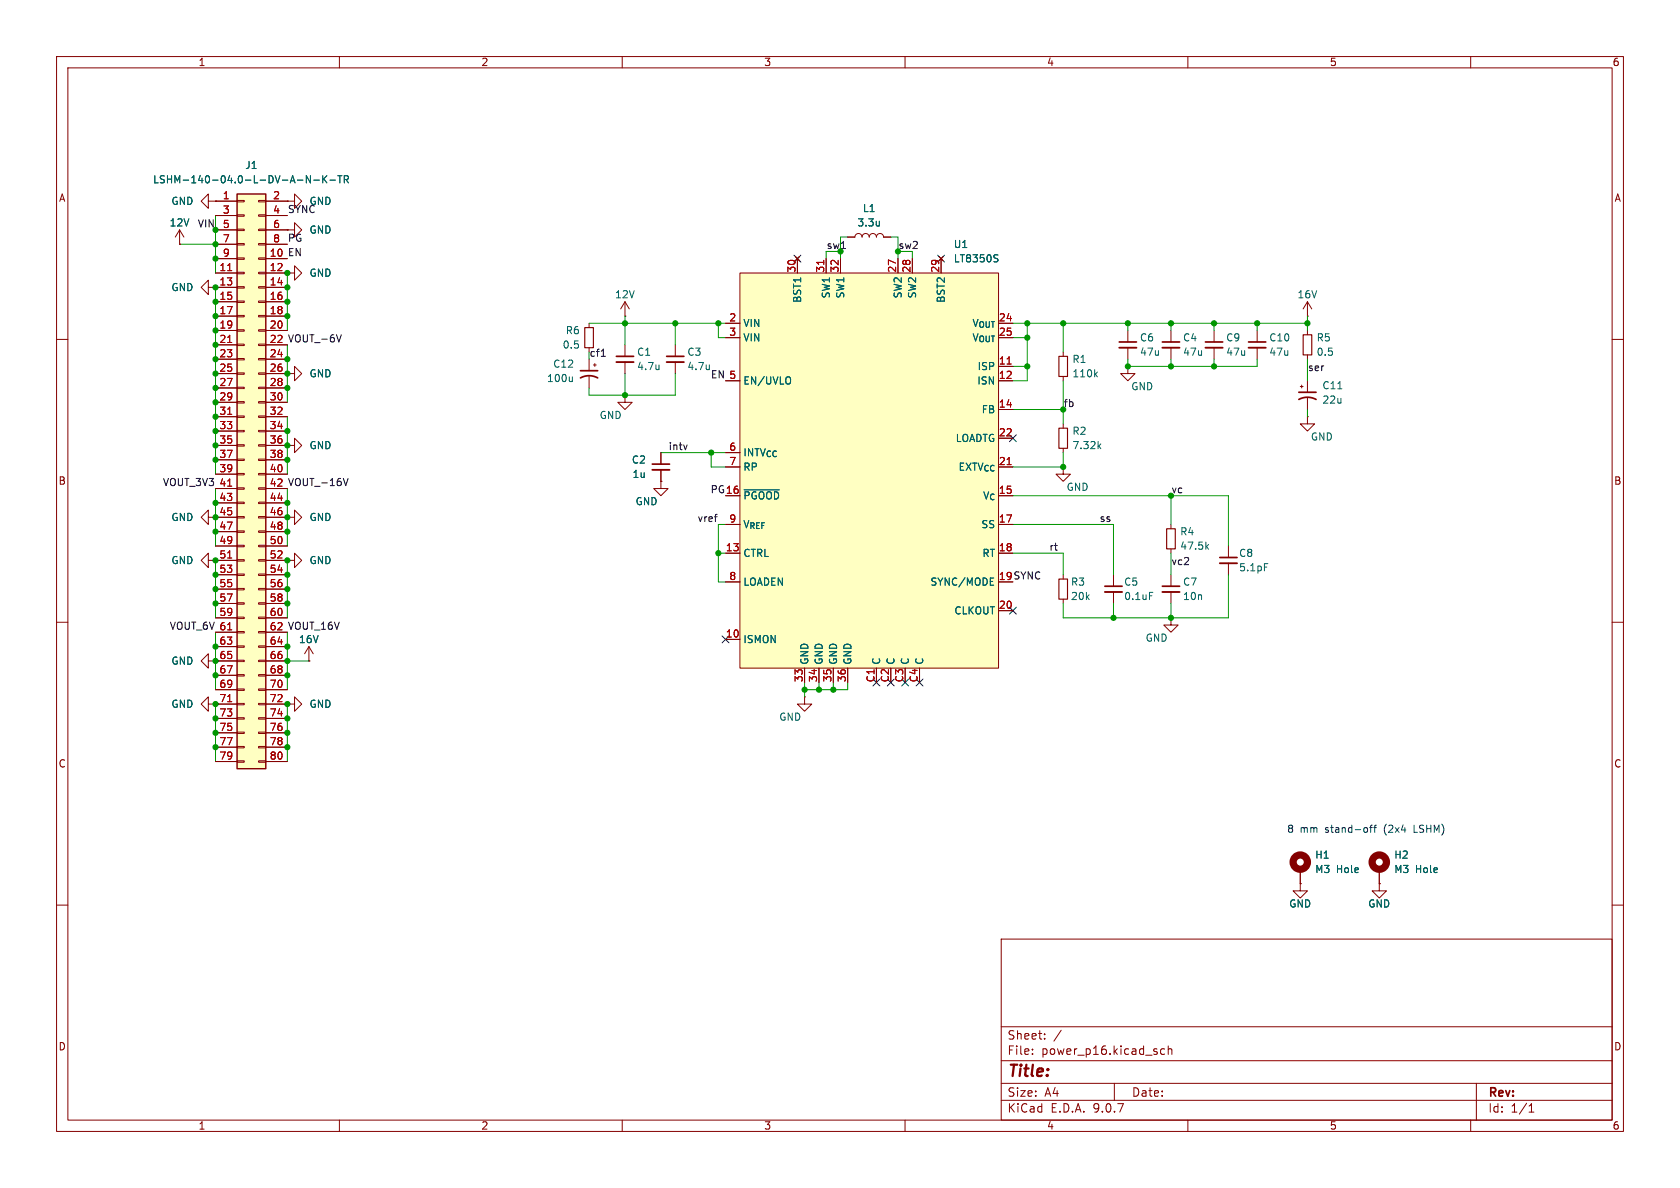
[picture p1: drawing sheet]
<svg xmlns="http://www.w3.org/2000/svg" width="297mm" height="210mm" viewBox="0 0 297 210" stroke-linecap="round" stroke-linejoin="round" font-family="sans-serif">
<g fill="none" stroke="#840000" stroke-width=".18">
<path d="M10 10h277v190h-277zM12 12h273v186h-273zM60 10v2M110 10v2M160 10v2M210 10v2M260 10v2M10 60h2M285 60h2M116.8 85.1v1.3h1.3l-1.3 1.2-1.2-1.2h1.2M116.8 85.1h.1M10 110h2"/>
<path d="M285 110h2M10 160h2M177 166h108v32h-108zM285 160h2M60 198v2M110 198v2M160 198v2M177 194.5h108M177 191.5h108M177 187.5h108M177 181.5h108M182.5 186.3v.1"/>
<path d="M182.5 185.5v.1M184.7 183.6v.1M184.7 182.8v.1M187.6 182.1l-1.3 2M197 191.5v3M205.9 185.5l-.4-.1-.3 .3v.4l.1 .2h.6M206.5 185.5l.2-.1 .4 .1 .1 .9M206.5 184.9v1.5M210 198v2M260 198v2M261 191.5v6.5M270.3 196.6h.9"/>
<path d="M270.3 195.5l.4-.4v1.5"/>
</g>
<path d="M41.9 34.3h5.1v101.6h-5.1z" fill="#ffffc2"/>
<path d="M41.9 34.3h5.1v101.6h-5.1z" fill="none" stroke="#840000" stroke-width=".25"/>
<g fill="none" stroke="#840000" stroke-width=".18">
<path d="M38.1 35.6h3.8M38.1 38.1h3.8M41.9 35.4h1.3v.3h-1.3zM41.9 38h1.3v.2h-1.3zM45.7 35.4h1.3v.3h-1.3zM45.7 38h1.3v.2h-1.3zM47 35.6h3.8M47 38.1h3.8M38.1 40.6h3.8M38.1 43.2h3.8M38.1 45.7h3.8M38.1 48.3h3.8"/>
<path d="M38.1 50.8h3.8M38.1 53.3h3.8M38.1 55.9h3.8M38.1 58.4h3.8M41.9 40.5h1.3v.3h-1.3zM41.9 43.1h1.3v.2h-1.3zM41.9 45.6h1.3v.2h-1.3zM41.9 48.1h1.3v.3h-1.3zM41.9 50.7h1.3v.2h-1.3zM41.9 53.2h1.3v.3h-1.3zM41.9 55.8h1.3v.2h-1.3zM41.9 58.3h1.3v.2h-1.3z"/>
<path d="M45.7 40.5h1.3v.3h-1.3zM45.7 43.1h1.3v.2h-1.3zM45.7 45.6h1.3v.2h-1.3zM45.7 48.1h1.3v.3h-1.3zM45.7 50.7h1.3v.2h-1.3zM45.7 53.2h1.3v.3h-1.3zM45.7 55.8h1.3v.2h-1.3zM45.7 58.3h1.3v.2h-1.3zM47 40.6h3.8M47 43.2h3.8M47 45.7h3.8M47 48.3h3.8"/>
<path d="M47 50.8h3.8M47 53.3h3.8M47 55.9h3.8M47 58.4h3.8M149.9 41.9h1.2a.64 .64 0 0 1 .7-.6 .64 .64 0 0 1 .6 .6 .64 .64 0 0 1 .6-.6 .64 .64 0 0 1 .7 .6 .64 .64 0 0 1 .6-.6 .64 .64 0 0 1 .6 .6 .64 .64 0 0 1 .7-.6 .64 .64 0 0 1 .6 .6h1.3M214.6 58.4v2.1M231.1 55.9h.1M231.1 53.3l-.7 1.3M231.1 53.3l.8 1.3M231.1 53.3v2.6M38.1 61h3.8M38.1 63.5h3.8"/>
<path d="M38.1 66h3.8M38.1 68.6h3.8M38.1 71.1h3.8M38.1 73.7h3.8M38.1 76.2h3.8M38.1 78.7h3.8M41.9 60.8h1.3v.3h-1.3zM41.9 63.4h1.3v.2h-1.3zM41.9 65.9h1.3v.3h-1.3zM41.9 68.5h1.3v.2h-1.3zM41.9 71h1.3v.2h-1.3zM41.9 73.5h1.3v.3h-1.3z"/>
<path d="M41.9 76.1h1.3v.2h-1.3zM41.9 78.6h1.3v.3h-1.3zM45.7 60.8h1.3v.3h-1.3zM45.7 63.4h1.3v.2h-1.3zM45.7 65.9h1.3v.3h-1.3zM45.7 68.5h1.3v.2h-1.3zM45.7 71h1.3v.2h-1.3zM45.7 73.5h1.3v.3h-1.3zM45.7 76.1h1.3v.2h-1.3zM45.7 78.6h1.3v.3h-1.3zM47 61h3.8M47 63.5h3.8"/>
<path d="M47 66h3.8M47 68.6h3.8M47 71.1h3.8M47 73.7h3.8M47 76.2h3.8M47 78.7h3.8M188 74.9v.8M188 79.2v.8M214.6 61.5v2M38.1 81.3h3.8M38.1 83.8h3.8M38.1 86.4h3.8"/>
<path d="M38.1 88.9h3.8M38.1 91.4h3.8M38.1 94h3.8M38.1 96.5h3.8M38.1 99.1h3.8M41.9 81.2h1.3v.2h-1.3zM41.9 83.7h1.3v.2h-1.3zM41.9 86.2h1.3v.3h-1.3zM41.9 88.8h1.3v.2h-1.3zM41.9 91.3h1.3v.3h-1.3zM41.9 93.9h1.3v.2h-1.3zM41.9 96.4h1.3v.2h-1.3z"/>
<path d="M41.9 98.9h1.3v.3h-1.3zM45.7 81.2h1.3v.2h-1.3zM45.7 83.7h1.3v.2h-1.3zM45.7 86.2h1.3v.3h-1.3zM45.7 88.8h1.3v.2h-1.3zM45.7 91.3h1.3v.3h-1.3zM45.7 93.9h1.3v.2h-1.3zM45.7 96.4h1.3v.2h-1.3zM45.7 98.9h1.3v.3h-1.3zM47 81.3h3.8M47 83.8h3.8M47 86.4h3.8"/>
<path d="M47 88.9h3.8M47 91.4h3.8M47 94h3.8M47 96.5h3.8M47 99.1h3.8M50.8 91.4h1.3v-1.2l1.2 1.2-1.2 1.3v-1.3M50.8 91.4h.1M38.1 101.6h3.8M38.1 104.1h3.8M38.1 106.7h3.8M38.1 109.2h3.8M38.1 111.8h3.8"/>
<path d="M38.1 114.3h3.8M38.1 116.8h3.8M38.1 119.4h3.8M41.9 101.5h1.3v.2h-1.3zM41.9 104h1.3v.3h-1.3zM41.9 106.6h1.3v.2h-1.3zM41.9 109.1h1.3v.2h-1.3zM41.9 111.6h1.3v.3h-1.3zM41.9 114.2h1.3v.2h-1.3zM41.9 116.7h1.3v.3h-1.3zM41.9 119.3h1.3v.2h-1.3zM45.7 101.5h1.3v.2h-1.3z"/>
<path d="M45.7 104h1.3v.3h-1.3zM45.7 106.6h1.3v.2h-1.3zM45.7 109.1h1.3v.2h-1.3zM45.7 111.6h1.3v.3h-1.3zM45.7 114.2h1.3v.2h-1.3zM45.7 116.7h1.3v.3h-1.3zM45.7 119.3h1.3v.2h-1.3zM47 101.6h3.8M47 104.1h3.8M47 106.7h3.8M47 109.2h3.8M47 111.8h3.8"/>
<path d="M47 114.3h3.8M47 116.8h3.8M47 119.4h3.8M188 101.6v.8M188 105.9v.8M38.1 121.9h3.8M38.1 124.5h3.8M38.1 127h3.8M38.1 129.5h3.8M38.1 132.1h3.8M38.1 134.6h3.8M41.9 121.8h1.3v.2h-1.3z"/>
<path d="M41.9 124.3h1.3v.3h-1.3zM41.9 126.9h1.3v.2h-1.3zM41.9 129.4h1.3v.3h-1.3zM41.9 132h1.3v.2h-1.3zM41.9 134.5h1.3v.2h-1.3zM45.7 121.8h1.3v.2h-1.3zM45.7 124.3h1.3v.3h-1.3zM45.7 126.9h1.3v.2h-1.3zM45.7 129.4h1.3v.3h-1.3zM45.7 132h1.3v.2h-1.3zM45.7 134.5h1.3v.2h-1.3zM47 121.9h3.8"/>
<path d="M47 124.5h3.8M47 127h3.8M47 129.5h3.8M47 132.1h3.8M47 134.6h3.8M50.8 124.5h1.3v-1.3l1.2 1.3-1.2 1.2v-1.2M50.8 124.5h.1M229.9 156.2v1.3h1.2l-1.2 1.3-1.3-1.3h1.3M229.9 156.2h.1M229.9 153.7v2.5M243.8 156.2v1.3h1.3l-1.3 1.3-1.2-1.3h1.2M243.8 156.2h.1"/>
<path d="M243.8 153.7v2.5"/>
</g>
<path d="M40.2 47.8h.8M40.2 60.5h.8M40.2 73.2h.8M40.2 85.9h.8M40.2 98.6h.8M40.2 111.3h.8M40.2 124h.8" fill="none" stroke="#a90000" stroke-width=".18"/>
<g fill="none" stroke="#006464" stroke-width=".18">
<path d="M52.6 31.8h1M54.9 31.1v1.2l-.7-1.2v1.2M55.5 31.8h1M57.1 31.1v1.2M57.2 31.6l.6 .7M57.8 31.1l-.7 .7M58.3 31.8h1M59.7 31.1h.7M60.1 31.1v1.2M60.9 31.7h.6l.1-.2-.1-.3-.6-.1v1.2M61.2 31.7l.4 .6M155.5 39.1v.8"/>
<path d="M155.5 39.8l-.1 .1M194.3 78.8l.3 .5M194.6 78.5l-.5 .5"/>
</g>
<path d="M187.2 75.7h1.5v3.5h-1.5zM187.2 102.4h1.5v3.5h-1.5z" fill="none" stroke="#840000" stroke-width=".2"/>
<g fill="none" stroke="#840000" stroke-width="1.3">
<circle cx="229.9" cy="152.4" r="1.27"/>
<circle cx="243.8" cy="152.4" r="1.27"/>
</g>
<path d="M213.1 60.5h3.1" fill="none" stroke="#840000" stroke-width=".3"/>
<path d="M213.1 61.5h3.1" fill="none" stroke="#840000" stroke-width=".33"/>
<path d="M130.8 48.3h45.7v69.8h-45.7z" fill="#ffffc2"/>
<g fill="none" stroke="#840000" stroke-width=".18">
<path d="M36.8 35.6v-1.3l-1.2 1.3 1.2 1.2v-1.2h1.3M38.1 35.6h.1M38.1 35.6h3.8M38.1 38.1h3.8M47 35.6h3.8M47 38.1h3.8M50.8 35.6h1.3v-1.3l1.2 1.3-1.2 1.2v-1.2M50.8 35.6h.1M31.7 43.2h.1M31.7 40.6l-.7 1.3M31.7 40.6l.8 1.3M31.7 40.6v2.6"/>
<path d="M36.8 50.8v-1.3l-1.2 1.3 1.2 1.3v-1.3h1.3M38.1 50.8h.1M38.1 40.6h3.8M38.1 43.2h3.8M38.1 45.7h3.8M38.1 48.3h3.8M38.1 50.8h3.8M38.1 53.3h3.8M38.1 55.9h3.8M38.1 58.4h3.8M47 40.6h3.8M47 43.2h3.8"/>
<path d="M47 45.7h3.8M47 48.3h3.8M47 50.8h3.8M47 53.3h3.8M47 55.9h3.8M47 58.4h3.8M50.8 48.3h1.3v-1.3l1.2 1.3-1.2 1.2v-1.2M50.8 48.3h.1M50.8 40.6h1.3v-1.2l1.2 1.2-1.2 1.3v-1.3M50.8 40.6h.1M104.1 57.2v.7M110.5 55.9h.1"/>
<path d="M110.5 53.3v2.6M110.5 53.3l-.8 1.3M110.5 53.3l.8 1.3M128.3 57.2h2.5M128.3 59.7h2.5M130.8 48.3h45.7v69.8h-45.7zM140.6 45.3l.8 .8M141 45.7v2.6M141.4 45.3l-.8 .8M146 45.7v2.6M148.6 45.7v2.6M149.9 41.9h1.2"/>
<path d="M156.2 41.9h1.3M158.7 45.7v2.6M161.3 45.7v2.6M166 45.3l.8 .8M166.4 45.7v2.6M166.8 45.3l-.8 .8M199.4 58.4v2.1M207 58.4v2.1M222.2 58.4v2.1M231.1 58.4v.8M38.1 61h3.8M38.1 63.5h3.8"/>
<path d="M38.1 66h3.8M38.1 68.6h3.8M38.1 71.1h3.8M38.1 73.7h3.8M38.1 76.2h3.8M38.1 78.7h3.8M47 61h3.8M47 63.5h3.8M47 66h3.8M47 68.6h3.8M47 71.1h3.8M47 73.7h3.8"/>
<path d="M47 76.2h3.8M47 78.7h3.8M50.8 78.7h1.3v-1.2l1.2 1.2-1.2 1.3v-1.3M50.8 78.7h.1M50.8 66h1.3v-1.2l1.2 1.2-1.2 1.3v-1.3M50.8 66h.1M104.1 63.5v2M104.1 66.5v2.1M104.9 64.5h.5M105.2 64.3v.5M110.5 69.9v1.2h1.3l-1.3 1.3-1.3-1.3h1.3M110.5 69.9h.1"/>
<path d="M110.5 61v2M110.5 64v2M119.4 61v2M119.4 64v2M128.3 67.3h2.5M176.5 67.3h2.6M176.5 64.8h2.6M176.5 72.4h2.6M176.5 77.5h2.6M188 62.2v.8M188 66.5v.8M199.4 64.8v1.2h-1.3l1.3 1.3 1.3-1.3h-1.3"/>
<path d="M199.4 64.8h.1M199.4 61.5v2M207 61.5v2M222.2 61.5v2M229.9 68.3h.5M230.1 68.1v.5M231.1 73.7v1.2h-1.2l1.2 1.3 1.3-1.3h-1.3M231.1 73.7h.1M231.1 62.7v.8M231.1 67.3v2M231.1 70.4v2M36.8 99.1v-1.3l-1.2 1.3 1.2 1.2v-1.2h1.3"/>
<path d="M36.8 91.4v-1.2l-1.2 1.2 1.2 1.3v-1.3h1.3M38.1 99.1h.1M38.1 91.4h.1M38.1 81.3h3.8M38.1 83.8h3.8M38.1 86.4h3.8M38.1 88.9h3.8M38.1 91.4h3.8M38.1 94h3.8M38.1 96.5h3.8M38.1 99.1h3.8M47 81.3h3.8"/>
<path d="M47 83.8h3.8M47 86.4h3.8M47 88.9h3.8M47 91.4h3.8M47 94h3.8M47 96.5h3.8M47 99.1h3.8M50.8 99.1h1.3v-1.3l1.2 1.3-1.2 1.2v-1.2M50.8 99.1h.1M50.8 91.4h.1M116.8 85.1h.1M116.8 80v2"/>
<path d="M116.8 83.1v2M128.3 80h2.5M128.3 82.6h2.5M128.3 87.6h2.5M128.3 92.7h2.5M128.3 97.8h2.5M176.5 87.6h2.6M176.5 92.7h2.6M176.5 97.8h2.6M188 82.6v1.2h-1.3l1.3 1.3 1.2-1.3h-1.2M188 82.6h.1M207 92.7v.8"/>
<path d="M207 97v.8M217.2 96.5v2.1M217.2 99.6v2M36.8 116.8v-1.2l-1.2 1.2 1.2 1.3v-1.3h1.3M38.1 116.8h.1M38.1 101.6h3.8M38.1 104.1h3.8M38.1 106.7h3.8M38.1 109.2h3.8M38.1 111.8h3.8M38.1 114.3h3.8M38.1 116.8h3.8"/>
<path d="M38.1 119.4h3.8M47 101.6h3.8M47 104.1h3.8M47 106.7h3.8M47 109.2h3.8M47 111.8h3.8M47 114.3h3.8M47 116.8h3.8M47 119.4h3.8M54.6 116.8h.1M54.6 114.3l-.8 1.3M54.6 114.3l.8 1.3"/>
<path d="M54.6 114.3v2.5M128.3 102.9h2.5M128.3 113h2.5M142.2 118.1v2.6M144.8 118.1v2.6M147.3 118.1v2.6M149.9 118.1v2.6M154.9 118.1v2.6M176.5 108h2.6M196.8 101.6v2M196.8 104.6v2.1M207 109.2v1.3h1.3l-1.3 1.3-1.3-1.3h1.3"/>
<path d="M207 109.2h.1M207 101.6v2M207 104.6v2.1M36.8 124.5v-1.3l-1.2 1.3 1.2 1.2v-1.2h1.3M38.1 124.5h.1M38.1 121.9h3.8M38.1 124.5h3.8M38.1 127h3.8M38.1 129.5h3.8M38.1 132.1h3.8M38.1 134.6h3.8M47 121.9h3.8"/>
<path d="M47 124.5h3.8M47 127h3.8M47 129.5h3.8M47 132.1h3.8M47 134.6h3.8M50.8 124.5h.1M142.2 123.2v1.3h1.3l-1.3 1.2-1.2-1.2h1.2M142.2 123.2h.1M229.9 156.2h.1M229.9 153.7v2.5M243.8 156.2h.1M243.8 153.7v2.5"/>
</g>
<g fill="none" stroke="#006464" stroke-width=".18">
<path d="M52.6 31.8h1M54.9 31.1v1.2l-.7-1.2v1.2M55.5 31.8h1M57.1 31.1v1.2M57.2 31.6l.6 .7M57.8 31.1l-.7 .7M58.3 31.8h1M59.7 31.1h.7M60.1 31.1v1.2M60.9 31.7h.6l.1-.2-.1-.3-.6-.1v1.2M61.2 31.7l.4 .6M155.5 39.1v.8"/>
<path d="M155.5 39.8l-.1 .1M175.9 45l.5 .1M176.2 45.7l.2 .2-.2 .4M101.2 66.6v.9M101.2 67.3l-.2 .2M116.5 64.5v.8M116.5 65.2l-.1 .1M125.4 64.5v.8M139.6 66.7a.9 .9 0 0 1 0 1.1M193.6 66.1l.4 .5M194 65.8l-.5 .5M236.5 68.7h.7"/>
<path d="M131.5 86.6h6.3M213.3 96.6l.4 .5M213.7 96.3l-.5 .4M223.5 99.6h.6M175.1 103.4h.6M175.1 102.2h.6M203.2 104.7h.6"/>
</g>
<path d="M40.2 47.8h.8M145.6 46v.7M40.2 60.5h.8M40.2 73.2h.8M178 64.4h.8M40.2 85.9h.8M40.2 98.6h.8M40.2 111.3h.8M40.2 124h.8" fill="none" stroke="#a90000" stroke-width=".18"/>
<g fill="none" stroke="#840000" stroke-width=".3">
<path d="M102.6 66.8a3.2 3.2 0 0 1 3.1 0M102.6 65.5h3.1M109 63h3M117.9 63h3M197.9 60.5h3M205.5 60.5h3M220.7 60.5h3.1M229.6 70.6a3.2 3.2 0 0 1 3.1 0M229.6 69.3h3.1M115.3 82h3.1M215.6 98.6h3.1M195.3 103.6h3.1"/>
<path d="M205.5 103.6h3"/>
</g>
<path d="M109 64h3M117.9 64h3M197.9 61.5h3M205.5 61.5h3M220.7 61.5h3.1M115.3 83.1h3.1M215.6 99.6h3.1M195.3 104.6h3.1M205.5 104.6h3" fill="none" stroke="#840000" stroke-width=".33"/>
<path d="M103.4 57.9h1.5v3.6h-1.5zM230.4 59.2h1.5v3.5h-1.5zM187.2 63h1.5v3.5h-1.5zM206.2 93.5h1.6v3.5h-1.6z" fill="none" stroke="#840000" stroke-width=".2"/>
<path d="M60.3 59.2l-.4 1.2M148.8 43.9h.7M106.3 63h.7M121.5 78.7l-.3 .8M60.7 84.6l.4 1.2 .4-1.2M126.3 91.4h.5M126.7 90.9h.1" fill="none" stroke="#0f0f0f" stroke-width=".18"/>
<g fill="none" stroke="#009600" stroke-width=".18">
<path d="M38.1 38.1v10.2M31.7 43.2h6.4M38.1 50.8v33M50.8 48.3v10.1M104.1 57.2h24.2M110.5 55.9v5.1M119.4 57.2v3.8M127 57.2v2.5h1.3M146 44.5v1.2M149.9 41.9h-1.3v3.8M157.5 41.9h1.2v3.8M161.3 44.5v1.2"/>
<path d="M179.1 59.7h2.5M179.1 57.2h52M181.6 57.2v10.1h-2.5M188 57.2v5M199.4 57.2v1.2M207 57.2v1.2M214.6 57.2v1.2M222.2 57.2v1.2M231.1 55.9v2.5M50.8 61v10.1M50.8 73.7v10.1M110.5 66v3.9"/>
<path d="M119.4 66v3.9h-15.3v-1.3M179.1 64.8h2.5M179.1 72.4h8.9M188 67.3v7.6M199.4 63.5v1.3h22.8v-1.3M207 63.5v1.3M214.6 63.5v1.3M231.1 63.5v3.8M231.1 72.4v1.3M38.1 86.4v10.1M38.1 99.1v10.1M50.8 86.4v10.1"/>
<path d="M50.8 99.1v10.1M116.8 80h11.5M125.7 80v2.6h2.6M127 97.8h1.3M128.3 92.7h-1.3v10.2h1.3M179.1 97.8h8.9v3.8M179.1 92.7h17.7v8.9M179.1 87.6h38.1v8.9M188 80v2.6h-8.9M207 87.6v5.1M207 97.8v3.8M38.1 111.8v10.1"/>
<path d="M50.8 111.8v10.1M50.8 116.8h3.8M196.8 106.7v2.5M207 106.7v2.5M217.2 101.6v7.6h-29.2v-2.5M38.1 124.5v10.1M50.8 124.5v10.1M142.2 120.7v2.5M144.8 120.7v1.2M147.3 120.7v1.2M149.9 120.7v1.2h-7.7"/>
</g>
<g fill="none" stroke="#000084" stroke-width=".18">
<path d="M140.4 45.1l1.2 1.2M141.6 45.1l-1.2 1.2M165.8 45.1l1.2 1.2M167 45.1l-1.2 1.2M178.5 76.9l1.2 1.2M179.7 76.9l-1.2 1.2M127.7 112.4l1.2 1.2M128.9 112.4l-1.2 1.2M178.5 107.3l1.2 1.3M179.7 107.3l-1.2 1.3M154.3 120l1.2 1.3M155.5 120l-1.2 1.3"/>
<path d="M156.9 120l1.2 1.3M158.1 120l-1.2 1.3M159.4 120l1.2 1.3M160.6 120l-1.2 1.3M162 120l1.2 1.3M163.2 120l-1.2 1.3"/>
</g>
<path d="M242.1 146.3h.5M242.6 145.9l-.3 .2v1M242.9 146.3h.4M243.3 145.9l-.3 .2v1" fill="none" stroke="#0000c2" stroke-width=".18"/>
<g fill="#009600" stroke="#009600" stroke-width=".18">
<circle cx="207" cy="109.2" r=".46"/>
<circle cx="196.8" cy="109.2" r=".46"/>
<circle cx="142.2" cy="121.9" r=".46"/>
<circle cx="147.3" cy="121.9" r=".46"/>
<circle cx="125.7" cy="80" r=".46"/>
<circle cx="144.8" cy="121.9" r=".46"/>
<circle cx="127" cy="97.8" r=".46"/>
<circle cx="127" cy="57.2" r=".46"/>
<circle cx="181.6" cy="57.2" r=".46"/>
<circle cx="158.7" cy="44.5" r=".46"/>
<circle cx="181.6" cy="59.7" r=".46"/>
<circle cx="148.6" cy="44.5" r=".46"/>
<circle cx="119.4" cy="57.2" r=".46"/>
<circle cx="188" cy="72.4" r=".46"/>
<circle cx="181.6" cy="64.8" r=".46"/>
<circle cx="199.4" cy="57.2" r=".46"/>
<circle cx="199.4" cy="64.8" r=".46"/>
<circle cx="207" cy="57.2" r=".46"/>
<circle cx="188" cy="57.2" r=".46"/>
<circle cx="207" cy="64.8" r=".46"/>
<circle cx="214.6" cy="57.2" r=".46"/>
<circle cx="214.6" cy="64.8" r=".46"/>
<circle cx="188" cy="82.6" r=".46"/>
<circle cx="207" cy="87.6" r=".46"/>
<circle cx="222.2" cy="57.2" r=".46"/>
<circle cx="231.1" cy="57.2" r=".46"/>
<circle cx="50.8" cy="55.9" r=".46"/>
<circle cx="50.8" cy="68.6" r=".46"/>
<circle cx="50.8" cy="63.5" r=".46"/>
<circle cx="50.8" cy="50.8" r=".46"/>
<circle cx="50.8" cy="53.3" r=".46"/>
<circle cx="50.8" cy="48.3" r=".46"/>
<circle cx="50.8" cy="76.2" r=".46"/>
<circle cx="50.8" cy="78.7" r=".46"/>
<circle cx="50.8" cy="81.3" r=".46"/>
<circle cx="110.5" cy="57.2" r=".46"/>
<circle cx="110.5" cy="69.9" r=".46"/>
<circle cx="38.1" cy="99.1" r=".46"/>
<circle cx="38.1" cy="94" r=".46"/>
<circle cx="38.1" cy="101.6" r=".46"/>
<circle cx="38.1" cy="104.1" r=".46"/>
<circle cx="38.1" cy="106.7" r=".46"/>
<circle cx="50.8" cy="91.4" r=".46"/>
<circle cx="50.8" cy="94" r=".46"/>
<circle cx="50.8" cy="88.9" r=".46"/>
<circle cx="50.8" cy="104.1" r=".46"/>
<circle cx="50.8" cy="106.7" r=".46"/>
<circle cx="50.8" cy="101.6" r=".46"/>
<circle cx="50.8" cy="99.1" r=".46"/>
<circle cx="38.1" cy="91.4" r=".46"/>
<circle cx="38.1" cy="88.9" r=".46"/>
<circle cx="38.1" cy="124.5" r=".46"/>
<circle cx="38.1" cy="116.8" r=".46"/>
<circle cx="38.1" cy="119.4" r=".46"/>
<circle cx="38.1" cy="127" r=".46"/>
<circle cx="38.1" cy="129.5" r=".46"/>
<circle cx="38.1" cy="132.1" r=".46"/>
<circle cx="50.8" cy="116.8" r=".46"/>
<circle cx="50.8" cy="114.3" r=".46"/>
<circle cx="50.8" cy="119.4" r=".46"/>
<circle cx="50.8" cy="132.1" r=".46"/>
<circle cx="50.8" cy="129.5" r=".46"/>
<circle cx="50.8" cy="127" r=".46"/>
<circle cx="50.8" cy="124.5" r=".46"/>
<circle cx="38.1" cy="114.3" r=".46"/>
<circle cx="38.1" cy="76.2" r=".46"/>
<circle cx="38.1" cy="81.3" r=".46"/>
<circle cx="38.1" cy="78.7" r=".46"/>
<circle cx="38.1" cy="73.7" r=".46"/>
<circle cx="38.1" cy="63.5" r=".46"/>
<circle cx="38.1" cy="61" r=".46"/>
<circle cx="38.1" cy="58.4" r=".46"/>
<circle cx="38.1" cy="68.6" r=".46"/>
<circle cx="38.1" cy="66" r=".46"/>
<circle cx="38.1" cy="71.1" r=".46"/>
<circle cx="50.8" cy="66" r=".46"/>
<circle cx="38.1" cy="50.8" r=".46"/>
<circle cx="38.1" cy="53.3" r=".46"/>
<circle cx="38.1" cy="40.6" r=".46"/>
<circle cx="38.1" cy="43.2" r=".46"/>
<circle cx="38.1" cy="45.7" r=".46"/>
<circle cx="38.1" cy="55.9" r=".46"/>
</g>
<text font-size="2.8" fill="#840000" x="178" y="190.9">Title:</text>
<g font-size="2.1" fill="#840000">
<text x="178" y="184">Sheet:</text>
<text x="178" y="186.7">File:</text>
<text x="184.1" y="186.7">power_p16.kicad_sch</text>
<text x="178" y="196.9">KiCad</text>
<text x="178" y="194.1">Size:</text>
<text x="184.7" y="194.1">A4</text>
<text x="185.7" y="196.9">E.D.A.</text>
<text x="193.3" y="196.9">9.0.7</text>
<text x="200" y="194.1">Date:</text>
<text x="263" y="194.3">Rev:</text>
<text x="263" y="196.9">Id:</text>
<text x="267.1" y="196.9">1/1</text>
</g>
<g font-size="1.8" fill="#840000">
<text x="35" y="11.9">1</text>
<text x="85" y="11.9">2</text>
<text x="135" y="11.9">3</text>
<text x="185" y="11.9">4</text>
<text x="235" y="11.9">5</text>
<text x="285" y="11.9">6</text>
<text x="10.3" y="35.9">A</text>
<text x="285.3" y="35.9">A</text>
<text x="10.3" y="85.9">B</text>
<text x="285.3" y="85.9">B</text>
<text x="176.5" y="102.6">19 SYNC</text>
<text x="10.3" y="135.9">C</text>
<text x="285.3" y="135.9">C</text>
<text x="10.3" y="185.9">D</text>
<text x="285.3" y="185.9">D</text>
<text x="35" y="199.9">1</text>
<text x="85" y="199.9">2</text>
<text x="135" y="199.9">3</text>
<text x="185" y="199.9">4</text>
<text x="235" y="199.9">5</text>
<text x="285" y="199.9">6</text>
</g>
<g font-size="1.8" fill="#006464">
<text x="27" y="32.6">LSHM-140-04.0-L-DV-A-N-K-TR</text>
<text x="43.3" y="30.1">J1</text>
<text x="29.9" y="40.2">12V</text>
<text x="30.2" y="36.4">GND</text>
<text x="54.6" y="41.5">GND</text>
<text x="54.6" y="36.4">GND</text>
<text x="151.5" y="40.2">3.3u</text>
<text x="152.4" y="37.7">L1</text>
<text x="168.5" y="44">U1</text>
<text x="168.5" y="46.6">LT8350S</text>
<text x="30.2" y="51.7">GND</text>
<text x="54.6" y="49.1">GND</text>
<text x="108.6" y="52.9">12V</text>
<text x="141.8" y="53.6" transform="rotate(-90 141.8 53.6)">BST1</text>
<text x="146.9" y="52.8" transform="rotate(-90 146.9 52.8)">SW1</text>
<text x="149.5" y="52.8" transform="rotate(-90 149.5 52.8)">SW1</text>
<text x="159.6" y="52.8" transform="rotate(-90 159.6 52.8)">SW2</text>
<text x="162.2" y="52.8" transform="rotate(-90 162.2 52.8)">SW2</text>
<text x="167.2" y="53.6" transform="rotate(-90 167.2 53.6)">BST2</text>
<text x="229.3" y="52.9">16V</text>
<text x="99.9" y="59.3">R6</text>
<text x="131.3" y="58">VIN</text>
<text x="171.8" y="58">V_{OUT}</text>
<text x="97.7" y="65.2">C12</text>
<text x="99.4" y="61.8">0.5</text>
<text x="112.5" y="63.1">C1</text>
<text x="112.5" y="65.6">4.7u</text>
<text x="121.4" y="63.1">C3</text>
<text x="121.4" y="65.6">4.7u</text>
<text x="131.3" y="60.6">VIN</text>
<text x="171.8" y="60.6">V_{OUT}</text>
<text x="172.7" y="65.6">ISP</text>
<text x="189.5" y="64.4">R1</text>
<text x="201.4" y="60.6">C6</text>
<text x="201.4" y="63.1">47u</text>
<text x="209.1" y="60.6">C4</text>
<text x="209.1" y="63.1">47u</text>
<text x="216.7" y="60.6">C9</text>
<text x="216.7" y="63.1">47u</text>
<text x="224.3" y="60.6">C10</text>
<text x="224.3" y="63.1">47u</text>
<text x="232.7" y="60.6">R5</text>
<text x="232.7" y="63.1">0.5</text>
<text x="54.6" y="66.9">GND</text>
<text x="96.6" y="67.7">100u</text>
<text x="131.3" y="68.2">EN/UVLO</text>
<text x="172.7" y="68.2">ISN</text>
<text x="189.5" y="66.9">110k</text>
<text x="199.9" y="69.2">GND</text>
<text x="233.7" y="69">C11</text>
<text x="233.7" y="71.6">22u</text>
<text x="105.9" y="74.3">GND</text>
<text x="173.5" y="73.3">FB</text>
<text x="189.5" y="77.1">R2</text>
<text x="54.6" y="79.6">GND</text>
<text x="111.6" y="82.1">C2</text>
<text x="131.3" y="80.9">INTV_{CC}</text>
<text x="131.3" y="83.4">RP</text>
<text x="168.9" y="78.3">LOADTG</text>
<text x="189.5" y="79.6">7.32k</text>
<text x="231.6" y="78.1">GND</text>
<text x="111.7" y="84.7">1u</text>
<text x="112.3" y="89.5">GND</text>
<text x="131.3" y="88.5">~{PGOOD}</text>
<text x="173.7" y="88.5">V_{C}</text>
<text x="188.5" y="87">GND</text>
<text x="30.2" y="92.3">GND</text>
<text x="54.6" y="92.3">GND</text>
<text x="131.3" y="93.6">V_{REF}</text>
<text x="173.4" y="93.6">SS</text>
<text x="208.5" y="94.8">R4</text>
<text x="30.2" y="99.9">GND</text>
<text x="54.6" y="99.9">GND</text>
<text x="131.3" y="98.7">CTRL</text>
<text x="173.6" y="98.7">RT</text>
<text x="208.5" y="97.4">47.5k</text>
<text x="219" y="98.7">C8</text>
<text x="219" y="101.2">5.1pF</text>
<text x="131.3" y="103.7">LOADEN</text>
<text x="164.4" y="103.7">SYNC/MODE</text>
<text x="189.2" y="103.7">R3</text>
<text x="189.2" y="106.3">20k</text>
<text x="198.6" y="103.7">C5</text>
<text x="198.6" y="106.3">0.1uF</text>
<text x="209.1" y="103.7">C7</text>
<text x="209.1" y="106.3">10n</text>
<text x="52.8" y="113.9">16V</text>
<text x="131.3" y="113.9">ISMON</text>
<text x="168.6" y="108.8">CLKOUT</text>
<text x="202.4" y="113.6">GND</text>
<text x="30.2" y="117.7">GND</text>
<text x="143.1" y="117.6" transform="rotate(-90 143.1 117.6)">GND</text>
<text x="145.6" y="117.6" transform="rotate(-90 145.6 117.6)">GND</text>
<text x="148.2" y="117.6" transform="rotate(-90 148.2 117.6)">GND</text>
<text x="150.7" y="117.6" transform="rotate(-90 150.7 117.6)">GND</text>
<text x="155.8" y="117.6" transform="rotate(-90 155.8 117.6)">C</text>
<text x="158.3" y="117.6" transform="rotate(-90 158.3 117.6)">C</text>
<text x="160.9" y="117.6" transform="rotate(-90 160.9 117.6)">C</text>
<text x="163.4" y="117.6" transform="rotate(-90 163.4 117.6)">C</text>
<text x="30.2" y="125.3">GND</text>
<text x="54.6" y="125.3">GND</text>
<text x="137.7" y="127.6">GND</text>
<text x="232.4" y="152">H1</text>
<text x="232.4" y="154.5">M3</text>
<text x="236.3" y="154.5">Hole</text>
<text x="246.4" y="152">H2</text>
<text x="246.4" y="154.5">M3</text>
<text x="250.2" y="154.5">Hole</text>
<text x="227.8" y="160.6">GND</text>
<text x="241.8" y="160.6">GND</text>
</g>
<g font-size="1.8" fill="#a90000">
<text x="39.3" y="35.3">1</text>
<text x="48.2" y="35.3">2</text>
<text x="39.3" y="37.8">3</text>
<text x="39.3" y="40.4">5</text>
<text x="48.2" y="37.8">4</text>
<text x="48.2" y="40.4">6</text>
<text x="39.3" y="42.9">7</text>
<text x="39.3" y="45.5">9</text>
<text x="47.6" y="45.5">10</text>
<text x="48.2" y="42.9">8</text>
<text x="38.7" y="48">11</text>
<text x="38.7" y="50.5">13</text>
<text x="38.7" y="53.1">15</text>
<text x="47.6" y="48">12</text>
<text x="47.6" y="50.5">14</text>
<text x="47.6" y="53.1">16</text>
<text x="140.7" y="48.3" transform="rotate(-90 140.7 48.3)">30</text>
<text x="145.8" y="48.3" transform="rotate(-90 145.8 48.3)">31</text>
<text x="148.3" y="48.3" transform="rotate(-90 148.3 48.3)">32</text>
<text x="158.5" y="48.3" transform="rotate(-90 158.5 48.3)">27</text>
<text x="161" y="48.3" transform="rotate(-90 161 48.3)">28</text>
<text x="166.1" y="48.3" transform="rotate(-90 166.1 48.3)">29</text>
<text x="38.7" y="55.6">17</text>
<text x="38.7" y="58.2">19</text>
<text x="47.6" y="55.6">18</text>
<text x="47.6" y="58.2">20</text>
<text x="128.8" y="56.9">2</text>
<text x="128.8" y="59.4">3</text>
<text x="176.5" y="56.9">24</text>
<text x="176.5" y="59.4">25</text>
<text x="38.7" y="60.7">21</text>
<text x="38.7" y="63.2">23</text>
<text x="38.7" y="65.8">25</text>
<text x="47.6" y="60.7">22</text>
<text x="47.6" y="63.2">24</text>
<text x="47.6" y="65.8">26</text>
<text x="176.5" y="64.5">11</text>
<text x="38.7" y="68.3">27</text>
<text x="38.7" y="70.9">29</text>
<text x="47.6" y="68.3">28</text>
<text x="47.6" y="70.9">30</text>
<text x="128.8" y="67.1">5</text>
<text x="176.5" y="67.1">12</text>
<text x="38.7" y="73.4">31</text>
<text x="38.7" y="75.9">33</text>
<text x="47.6" y="73.4">32</text>
<text x="47.6" y="75.9">34</text>
<text x="176.5" y="72.1">14</text>
<text x="176.5" y="77.2">22</text>
<text x="38.7" y="78.5">35</text>
<text x="38.7" y="81">37</text>
<text x="38.7" y="83.6">39</text>
<text x="47.6" y="78.5">36</text>
<text x="47.6" y="81">38</text>
<text x="47.6" y="83.6">40</text>
<text x="128.8" y="79.8">6</text>
<text x="128.8" y="82.3">7</text>
<text x="169.3" y="83.4">EXTV_{CC}</text>
<text x="176.5" y="82.3">21</text>
<text x="38.7" y="86.1">41</text>
<text x="38.7" y="88.6">43</text>
<text x="47.6" y="86.1">42</text>
<text x="47.6" y="88.6">44</text>
<text x="128.2" y="87.4">16</text>
<text x="176.5" y="87.4">15</text>
<text x="38.7" y="91.2">45</text>
<text x="38.7" y="93.7">47</text>
<text x="47.6" y="91.2">46</text>
<text x="47.6" y="93.7">48</text>
<text x="128.8" y="92.5">9</text>
<text x="176.5" y="92.5">17</text>
<text x="38.7" y="96.3">49</text>
<text x="38.7" y="98.8">51</text>
<text x="38.7" y="101.3">53</text>
<text x="47.6" y="96.3">50</text>
<text x="47.6" y="98.8">52</text>
<text x="47.6" y="101.3">54</text>
<text x="128.2" y="97.5">13</text>
<text x="176.5" y="97.5">18</text>
<text x="38.7" y="103.9">55</text>
<text x="38.7" y="106.4">57</text>
<text x="47.6" y="103.9">56</text>
<text x="47.6" y="106.4">58</text>
<text x="128.8" y="102.6">8</text>
<text x="176.5" y="107.7">20</text>
<text x="176.5" y="102.6">19</text>
<text x="38.7" y="109">59</text>
<text x="38.7" y="111.5">61</text>
<text x="47.6" y="109">60</text>
<text x="47.6" y="111.5">62</text>
<text x="128.2" y="112.8">10</text>
<text x="38.7" y="114">63</text>
<text x="38.7" y="116.6">65</text>
<text x="38.7" y="119.1">67</text>
<text x="47.6" y="114">64</text>
<text x="47.6" y="116.6">66</text>
<text x="47.6" y="119.1">68</text>
<text x="38.7" y="121.7">69</text>
<text x="38.7" y="124.2">71</text>
<text x="47.6" y="121.7">70</text>
<text x="47.6" y="124.2">72</text>
<text x="142" y="120.7" transform="rotate(-90 142 120.7)">33</text>
<text x="144.5" y="120.7" transform="rotate(-90 144.5 120.7)">34</text>
<text x="147.1" y="120.7" transform="rotate(-90 147.1 120.7)">35</text>
<text x="149.6" y="120.7" transform="rotate(-90 149.6 120.7)">36</text>
<text x="154.7" y="120.7" transform="rotate(-90 154.7 120.7)">C1</text>
<text x="157.2" y="120.7" transform="rotate(-90 157.2 120.7)">C2</text>
<text x="159.8" y="120.7" transform="rotate(-90 159.8 120.7)">C3</text>
<text x="162.3" y="120.7" transform="rotate(-90 162.3 120.7)">C4</text>
<text x="38.7" y="126.7">73</text>
<text x="38.7" y="129.3">75</text>
<text x="38.7" y="131.8">77</text>
<text x="47.6" y="126.7">74</text>
<text x="47.6" y="129.3">76</text>
<text x="47.6" y="131.8">78</text>
<text x="38.7" y="134.4">79</text>
<text x="47.6" y="134.4">80</text>
</g>
<g font-size="1.8" fill="#0f0f0f">
<text x="34.9" y="40.3">VIN</text>
<text x="50.8" y="37.8">SYNC</text>
<text x="50.8" y="45.4">EN</text>
<text x="50.8" y="42.8">PG</text>
<text x="50.8" y="60.6">VOUT_-6V</text>
<text x="231.1" y="65.7">ser</text>
<text x="125.6" y="67">EN 5</text>
<text x="188" y="72">fb</text>
<text x="118.1" y="79.7">intv</text>
<text x="28.7" y="86">VOUT_3V3</text>
<text x="50.8" y="86">VOUT_-16V</text>
<text x="125.5" y="87.3">PG16</text>
<text x="207" y="87.3">vc</text>
<text x="123.2" y="92.4">vref</text>
<text x="194.3" y="92.4">ss</text>
<text x="185.4" y="97.4">rt</text>
<text x="207" y="100">vc2</text>
<text x="29.9" y="111.4">VOUT_6V 61</text>
<text x="50.8" y="111.4">VOUT_16V</text>
</g>
<g font-size="1.8" fill="#009600">
<text x="146" y="44.1">sw1</text>
<text x="158.7" y="44.1">sw2</text>
<text x="104.1" y="63.2">cf1</text>
</g>
<g font-size="1.8" fill="#0000c2">
<text x="227.5" y="147.4">8</text>
<text x="229.8" y="147.4">mm</text>
<text x="234.4" y="147.4">stand-off</text>
<text x="244.9" y="147.4">(2x4</text>
<text x="250.4" y="147.4">LSHM)</text>
</g>
</svg>
